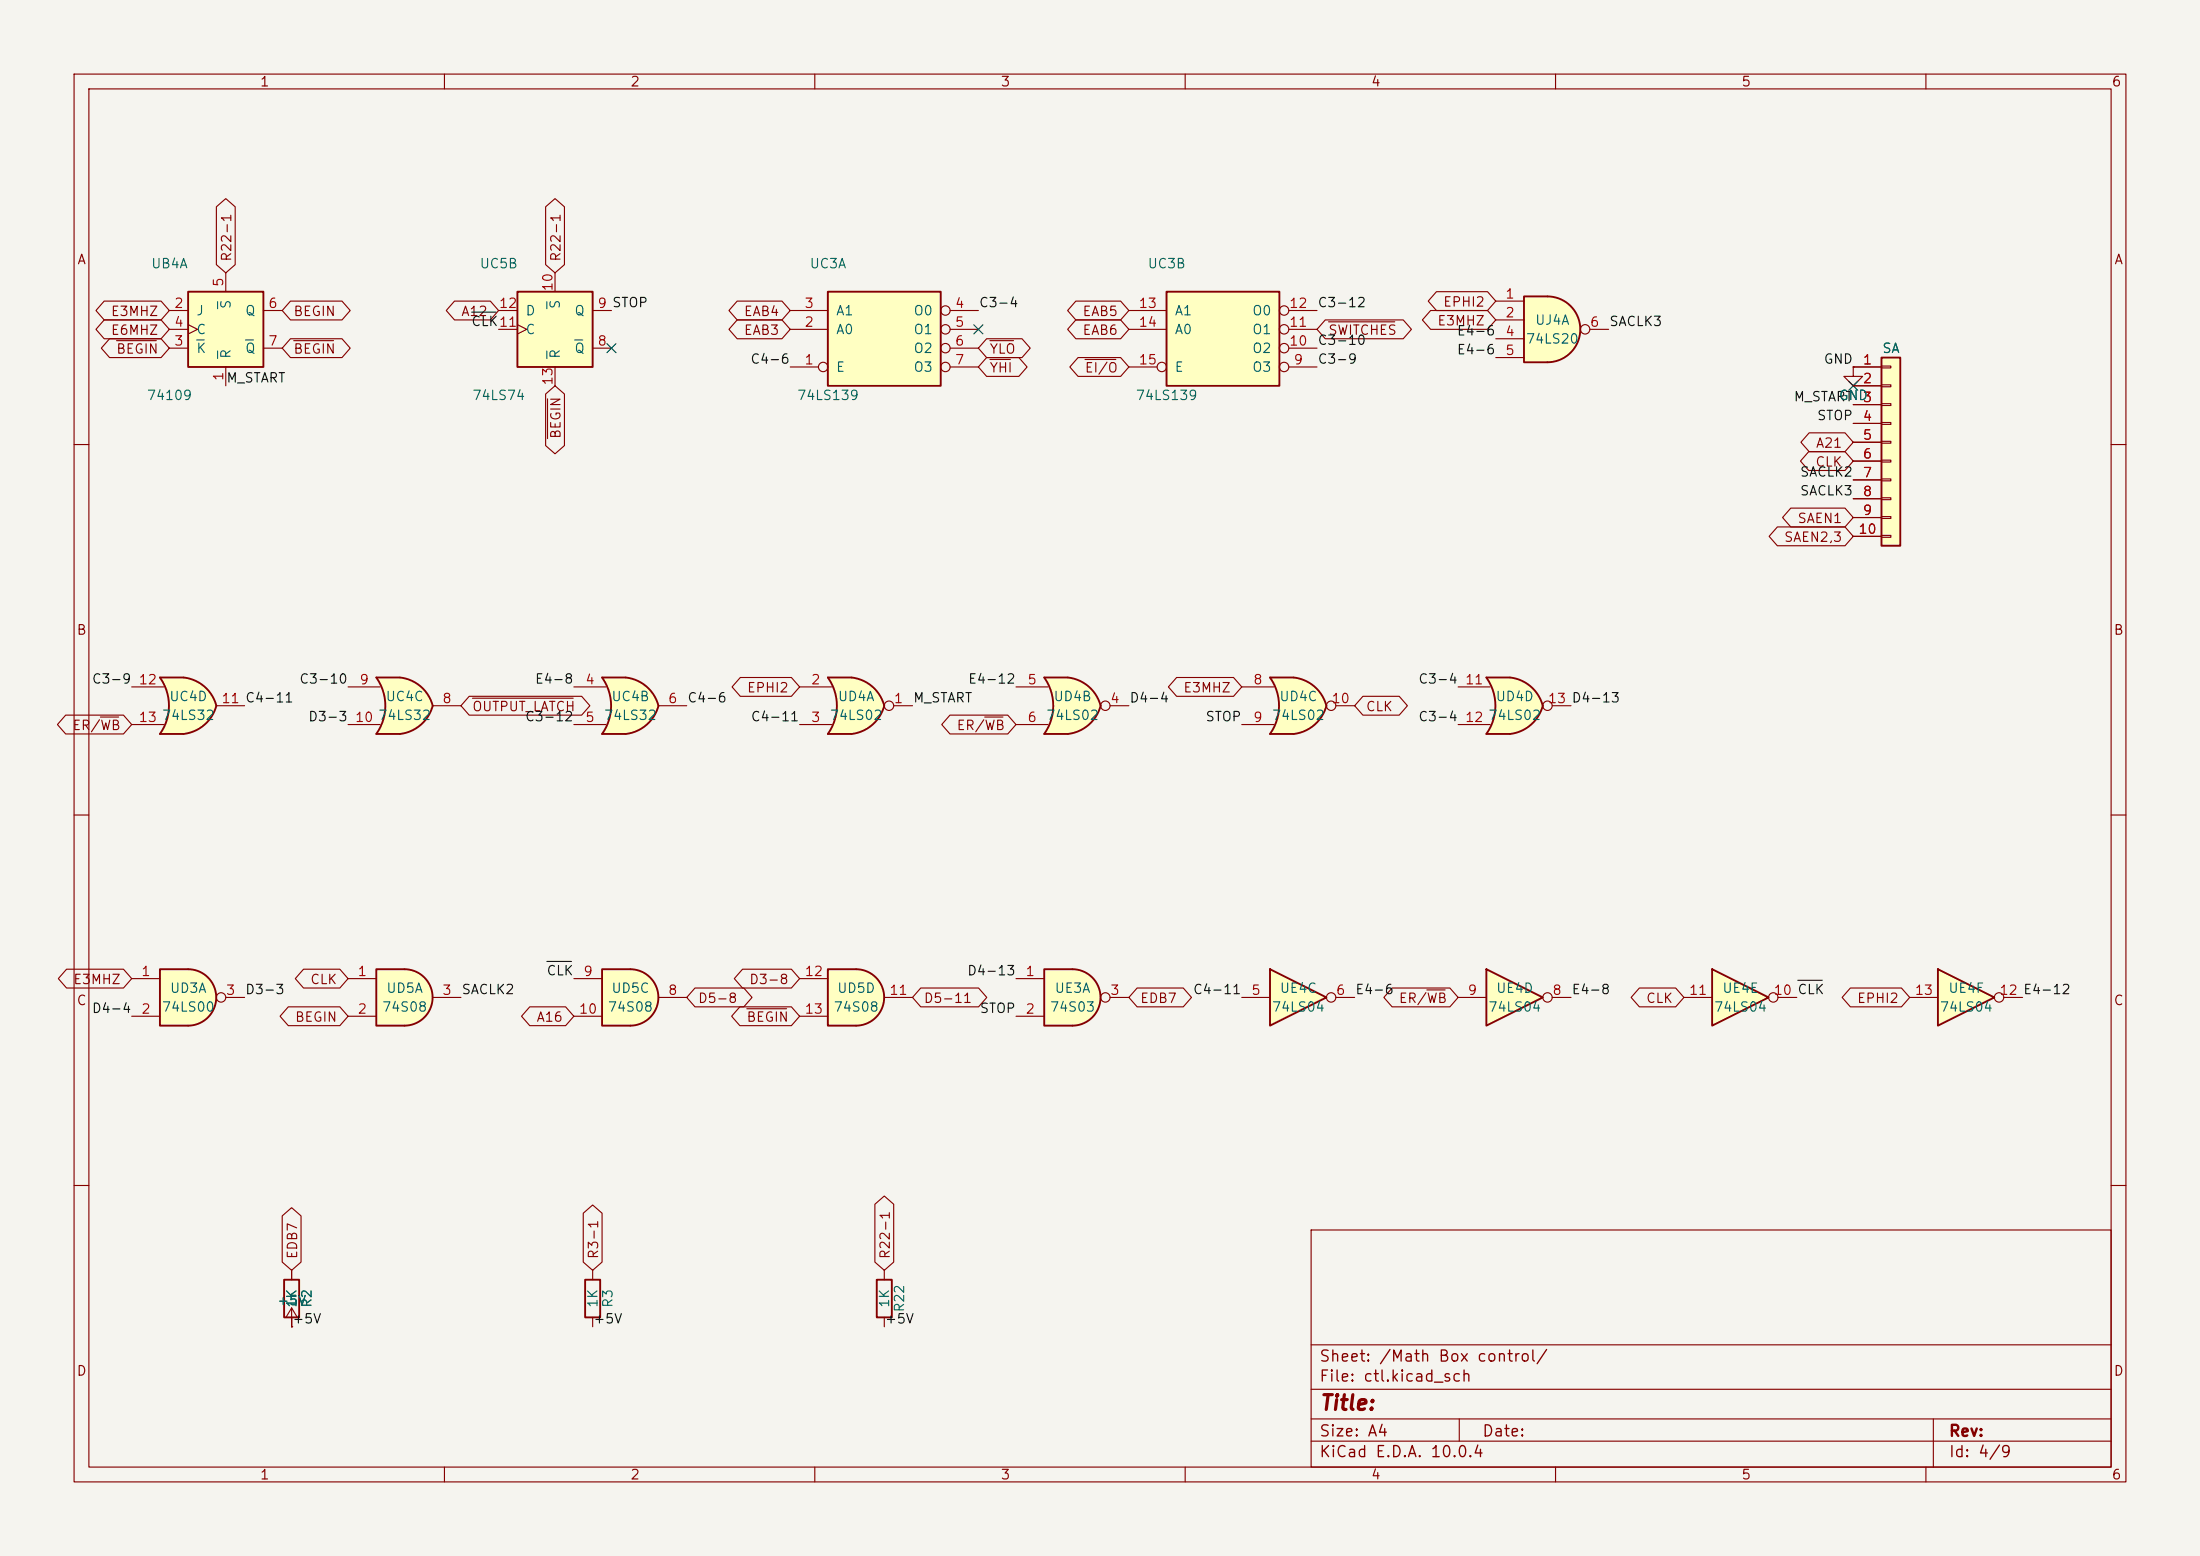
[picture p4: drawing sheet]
<svg xmlns="http://www.w3.org/2000/svg" width="297mm" height="210mm" viewBox="0 0 297 210" stroke-linecap="round" stroke-linejoin="round" font-family="sans-serif">
<path d="M0 0h297v210h-297z" fill="#f5f4ef" stroke="#f5f4ef" stroke-width=".14"/>
<g fill="none" stroke="#840000" stroke-width=".15">
<path d="M10 10h277v190h-277zM12 12h273v186h-273zM60 10v2M110 10v2M160 10v2M210 10v2M260 10v2M10 60h2M285 60h2M10 110h2M285 110h2M10 160h2"/>
<path d="M177 166h108v32h-108zM285 160h2M60 198v2M110 198v2M160 198v2M177 194.5h108M177 191.5h108M177 187.5h108M177 181.5h108M197 191.5v3M210 198v2M260 198v2"/>
<path d="M261 191.5v6.5"/>
</g>
<path d="M144.8 130.8a3.8 3.8 0 0 1 3.8 3.8 3.8 3.8 0 0 1-3.8 3.8z" fill="#ffffc2" stroke="#ffffc2" stroke-width=".14"/>
<path d="M141 130.8h3.8v7.6h-3.8z" fill="#ffffc2"/>
<path d="M141 130.8h3.8a3.8 3.8 0 0 1 3.8 3.8 3.8 3.8 0 0 1-3.8 3.8h-3.8z" fill="none" stroke="#840000" stroke-width=".25"/>
<g fill="none" stroke="#840000" stroke-width=".15">
<path d="M137.2 132.1h3.8M137.2 137.2h3.8M149.9 134.6h2.5"/>
<circle cx="149.2" cy="134.6" r=".63"/>
</g>
<path d="M25.4 130.8a3.8 3.8 0 0 1 3.8 3.8 3.8 3.8 0 0 1-3.8 3.8z" fill="#ffffc2" stroke="#ffffc2" stroke-width=".14"/>
<path d="M21.6 130.8h3.8v7.6h-3.8z" fill="#ffffc2"/>
<path d="M21.6 130.8h3.8a3.8 3.8 0 0 1 3.8 3.8 3.8 3.8 0 0 1-3.8 3.8h-3.8z" fill="none" stroke="#840000" stroke-width=".25"/>
<g fill="none" stroke="#840000" stroke-width=".15">
<path d="M17.8 132.1h3.8M17.8 137.2h3.8M30.5 134.6h2.5"/>
<circle cx="29.8" cy="134.6" r=".63"/>
</g>
<path d="M231.1 130.8l7.7 3.8-7.7 3.8z" fill="#ffffc2"/>
<path d="M231.1 130.8l7.7 3.8-7.7 3.8z" fill="none" stroke="#840000" stroke-width=".25"/>
<g fill="none" stroke="#840000" stroke-width=".15">
<path d="M227.3 134.6h3.8M240 134.6h2.6"/>
<circle cx="239.4" cy="134.6" r=".63"/>
</g>
<path d="M200.7 91.4h3.1M200.7 99.1h3.1" fill="none" stroke="#ffffc2" stroke-width=".14"/>
<g fill="#ffffc2" stroke="#ffffc2" stroke-width=".14">
<path d="M203.3 93.9l5 1.4a5.2 5.2 0 0 1-4.4 3.8z"/>
<path d="M203.9 91.4a5.1 5.1 0 0 1 4.4 3.9l-5 1.2z"/>
</g>
<path d="M200.7 91.4h3.1v7.7h-3.1a6.7 6.7 0 0 0 0-7.7z" fill="#ffffc2"/>
<path d="M200.7 91.4h3.1a5.1 5.1 0 0 1 4.5 3.9 5.2 5.2 0 0 1-4.4 3.8h-3.2a6.6 6.6 0 0 0 0-7.7z" fill="none" stroke="#840000" stroke-width=".25"/>
<g fill="none" stroke="#840000" stroke-width=".15">
<path d="M196.8 92.7h4.4M196.8 97.8h4.4M209.5 95.3h2.6"/>
<circle cx="208.9" cy="95.2" r=".63"/>
</g>
<path d="M200.7 130.8l7.6 3.8-7.6 3.8z" fill="#ffffc2"/>
<path d="M200.7 130.8l7.6 3.8-7.6 3.8z" fill="none" stroke="#840000" stroke-width=".25"/>
<g fill="none" stroke="#840000" stroke-width=".15">
<path d="M196.8 134.6h3.9M209.5 134.6h2.6"/>
<circle cx="208.9" cy="134.6" r=".63"/>
</g>
<path d="M50.8 91.4h3.2M50.8 99.1h3.2" fill="none" stroke="#ffffc2" stroke-width=".14"/>
<g fill="#ffffc2" stroke="#ffffc2" stroke-width=".14">
<path d="M53.4 93.9l5 1.4a5.2 5.2 0 0 1-4.4 3.8z"/>
<path d="M54 91.4a5.1 5.1 0 0 1 4.4 3.9l-5 1.3z"/>
</g>
<path d="M50.8 91.4h3.2v7.7h-3.2a6.7 6.7 0 0 0 0-7.7z" fill="#ffffc2"/>
<path d="M54 91.4h-3.2a6.6 6.6 0 0 1 0 7.7h3.2M54 91.4a5.1 5.1 0 0 1 4.4 3.9 5.2 5.2 0 0 1-4.4 3.8" fill="none" stroke="#840000" stroke-width=".25"/>
<path d="M47 92.7h4.3M47 97.8h4.3M58.4 95.3h3.8" fill="none" stroke="#840000" stroke-width=".15"/>
<path d="M111.8 39.4h15.2v12.7h-15.2z" fill="#ffffc2"/>
<path d="M111.8 39.4h15.2v12.7h-15.2z" fill="none" stroke="#840000" stroke-width=".25"/>
<g fill="none" stroke="#840000" stroke-width=".15">
<path d="M106.7 49.5h3.8M106.7 44.5h5.1M106.7 41.9h5.1M128.3 49.5h3.8M128.3 44.5h3.8M128.3 41.9h3.8M128.3 47h3.8"/>
<circle cx="111.1" cy="49.5" r=".63"/>
<circle cx="127.6" cy="49.5" r=".63"/>
<circle cx="127.6" cy="41.9" r=".63"/>
<circle cx="127.6" cy="44.4" r=".63"/>
<circle cx="127.6" cy="47" r=".63"/>
</g>
<path d="M111.8 91.4h3.1M111.8 99.1h3.1" fill="none" stroke="#ffffc2" stroke-width=".14"/>
<g fill="#ffffc2" stroke="#ffffc2" stroke-width=".14">
<path d="M114.4 93.9l5 1.4a5.2 5.2 0 0 1-4.4 3.8z"/>
<path d="M115 91.4a5.1 5.1 0 0 1 4.4 3.9l-5 1.2z"/>
</g>
<path d="M111.8 91.4h3.1v7.7h-3.1a6.7 6.7 0 0 0 0-7.7z" fill="#ffffc2"/>
<path d="M114.9 91.4h-3.1a6.6 6.6 0 0 1 0 7.7h3.1M115 91.4a5.2 5.2 0 0 1 4.4 3.9 5.2 5.2 0 0 1-4.4 3.8" fill="none" stroke="#840000" stroke-width=".25"/>
<g fill="none" stroke="#840000" stroke-width=".15">
<path d="M107.9 92.7h4.4M107.9 97.8h4.4M120.6 95.3h2.6"/>
<circle cx="120" cy="95.2" r=".63"/>
</g>
<path d="M171.4 130.8l7.7 3.8-7.7 3.8z" fill="#ffffc2"/>
<path d="M171.4 130.8l7.7 3.8-7.7 3.8z" fill="none" stroke="#840000" stroke-width=".25"/>
<g fill="none" stroke="#840000" stroke-width=".15">
<path d="M167.6 134.6h3.8M180.3 134.6h2.6"/>
<circle cx="179.7" cy="134.6" r=".63"/>
</g>
<path d="M69.8 39.4h10.2v10.1h-10.2z" fill="#ffffc2"/>
<path d="M69.8 39.4h10.2v10.1h-10.2z" fill="none" stroke="#840000" stroke-width=".25"/>
<path d="M74.9 36.8v2.6M67.3 41.9h2.5M67.3 44.5h2.5M69.8 43.8l1.3 .7-1.3 .6M74.9 49.5v2.6M80 47h2.5M80 41.9h2.5" fill="none" stroke="#840000" stroke-width=".15"/>
<path d="M73.8 40.7v1M73.8 47.4v1M77.6 45.9h1.1" fill="none" stroke="#006464" stroke-width=".15"/>
<path d="M141 91.4h3.1M141 99.1h3.1" fill="none" stroke="#ffffc2" stroke-width=".14"/>
<g fill="#ffffc2" stroke="#ffffc2" stroke-width=".14">
<path d="M143.6 93.9l5 1.4a5.2 5.2 0 0 1-4.4 3.8z"/>
<path d="M144.2 91.4a5.1 5.1 0 0 1 4.4 3.9l-5 1.2z"/>
</g>
<path d="M141 91.4h3.1v7.7h-3.1a6.7 6.7 0 0 0 0-7.7z" fill="#ffffc2"/>
<path d="M144.1 91.4h-3.1a6.6 6.6 0 0 1 0 7.7h3.1M144.2 91.4a5.1 5.1 0 0 1 4.4 3.9M148.6 95.3a5.2 5.2 0 0 1-4.4 3.8" fill="none" stroke="#840000" stroke-width=".25"/>
<g fill="none" stroke="#840000" stroke-width=".15">
<path d="M137.2 92.7h4.3M137.2 97.8h4.3M149.9 95.3h2.5"/>
<circle cx="149.2" cy="95.2" r=".63"/>
</g>
<path d="M81.3 91.4h3.2M81.3 99.1h3.2" fill="none" stroke="#ffffc2" stroke-width=".14"/>
<g fill="#ffffc2" stroke="#ffffc2" stroke-width=".14">
<path d="M83.9 93.9l5 1.4a5.2 5.2 0 0 1-4.4 3.8z"/>
<path d="M84.5 91.4a5.1 5.1 0 0 1 4.4 3.9l-5 1.2z"/>
</g>
<path d="M81.3 91.4h3.2v7.7h-3.2a6.7 6.7 0 0 0 0-7.7z" fill="#ffffc2"/>
<path d="M84.5 91.4h-3.2a6.6 6.6 0 0 1 0 7.7h3.2M84.5 91.4a5.2 5.2 0 0 1 4.4 3.9 5.2 5.2 0 0 1-4.4 3.8" fill="none" stroke="#840000" stroke-width=".25"/>
<path d="M77.5 92.7h4.3M77.5 97.8h4.3M88.9 95.3h3.8" fill="none" stroke="#840000" stroke-width=".15"/>
<path d="M261.6 130.8l7.6 3.8-7.6 3.8z" fill="#ffffc2"/>
<path d="M261.6 130.8l7.6 3.8-7.6 3.8z" fill="none" stroke="#840000" stroke-width=".25"/>
<g fill="none" stroke="#840000" stroke-width=".15">
<path d="M257.8 134.6h3.8M270.5 134.6h2.5"/>
<circle cx="269.9" cy="134.6" r=".63"/>
</g>
<path d="M208.9 40a4.4 4.4 0 0 1 4.4 4.5 4.4 4.4 0 0 1-4.4 4.4z" fill="#ffffc2" stroke="#ffffc2" stroke-width=".14"/>
<path d="M205.7 40h3.2v8.9h-3.2z" fill="#ffffc2"/>
<path d="M205.7 40h3.2a4.4 4.4 0 0 1 4.4 4.5 4.4 4.4 0 0 1-4.4 4.4h-3.2zM38.4 172.7h2v5.1h-2z" fill="none" stroke="#840000" stroke-width=".25"/>
<g fill="none" stroke="#840000" stroke-width=".15">
<path d="M201.9 40.6h3.8M201.9 43.2h3.8M201.9 45.7h3.8M201.9 48.3h3.8M214.6 44.5h2.6M39.4 179.1h.1M39.4 176.5l-.8 1.3M39.4 176.5l.7 1.3M39.4 171.5v1.2M39.4 176.5v2.6"/>
<circle cx="214" cy="44.4" r=".63"/>
</g>
<path d="M115.6 130.8a3.8 3.8 0 0 1 3.8 3.8 3.8 3.8 0 0 1-3.8 3.8z" fill="#ffffc2" stroke="#ffffc2" stroke-width=".14"/>
<path d="M111.8 130.8h3.8v7.6h-3.8z" fill="#ffffc2"/>
<path d="M111.8 130.8h3.8a3.8 3.8 0 0 1 3.8 3.8 3.8 3.8 0 0 1-3.8 3.8h-3.8z" fill="none" stroke="#840000" stroke-width=".25"/>
<path d="M107.9 132.1h3.9M107.9 137.2h3.9M119.4 134.6h3.8" fill="none" stroke="#840000" stroke-width=".15"/>
<path d="M171.4 91.4h3.2M171.4 99.1h3.2" fill="none" stroke="#ffffc2" stroke-width=".14"/>
<g fill="#ffffc2" stroke="#ffffc2" stroke-width=".14">
<path d="M174 93.9l5.1 1.4a5.2 5.2 0 0 1-4.4 3.8z"/>
<path d="M174.7 91.4a5.1 5.1 0 0 1 4.4 3.9l-5 1.2z"/>
</g>
<path d="M171.4 91.4h3.2v7.7h-3.2a6.7 6.7 0 0 0 0-7.7z" fill="#ffffc2"/>
<path d="M174.6 91.4h-3.2a6.6 6.6 0 0 1 0 7.7h3.2M174.7 91.4a5.2 5.2 0 0 1 4.4 3.9 5.2 5.2 0 0 1-4.4 3.8" fill="none" stroke="#840000" stroke-width=".25"/>
<g fill="none" stroke="#840000" stroke-width=".15">
<path d="M167.6 92.7h4.4M167.6 97.8h4.4M180.3 95.3h2.6"/>
<circle cx="179.7" cy="95.2" r=".63"/>
</g>
<path d="M85.1 130.8a3.8 3.8 0 0 1 3.8 3.8 3.8 3.8 0 0 1-3.8 3.8z" fill="#ffffc2" stroke="#ffffc2" stroke-width=".14"/>
<path d="M81.3 130.8h3.8v7.6h-3.8z" fill="#ffffc2"/>
<path d="M81.3 130.8h3.8a3.8 3.8 0 0 1 3.8 3.8 3.8 3.8 0 0 1-3.8 3.8h-3.8z" fill="none" stroke="#840000" stroke-width=".25"/>
<path d="M77.5 132.1h3.8M77.5 137.2h3.8M88.9 134.6h3.8" fill="none" stroke="#840000" stroke-width=".15"/>
<path d="M54.6 130.8a3.8 3.8 0 0 1 3.8 3.8 3.8 3.8 0 0 1-3.8 3.8z" fill="#ffffc2" stroke="#ffffc2" stroke-width=".14"/>
<path d="M50.8 130.8h3.8v7.6h-3.8z" fill="#ffffc2"/>
<path d="M50.8 130.8h3.8a3.8 3.8 0 0 1 3.8 3.8 3.8 3.8 0 0 1-3.8 3.8h-3.8z" fill="none" stroke="#840000" stroke-width=".25"/>
<path d="M47 132.1h3.8M47 137.2h3.8M58.4 134.6h3.8" fill="none" stroke="#840000" stroke-width=".15"/>
<path d="M25.4 39.4h10.2v10.1h-10.2z" fill="#ffffc2"/>
<path d="M25.4 39.4h10.2v10.1h-10.2zM118.4 172.7h2v5.1h-2z" fill="none" stroke="#840000" stroke-width=".25"/>
<path d="M30.5 36.8v2.6M22.9 41.9h2.5M22.9 47h2.5M22.9 44.5h2.5M25.4 43.8l1.3 .7-1.3 .6M30.5 49.5v2.6M35.6 41.9h2.5M35.6 47h2.5M119.4 171.5v1.2M119.4 177.8v1.3" fill="none" stroke="#840000" stroke-width=".15"/>
<path d="M26.5 45.9h1.1M29.4 40.7v1M29.4 47.4v1M33.1 45.9h1.1" fill="none" stroke="#006464" stroke-width=".15"/>
<path d="M254 48.3h2.5v25.4h-2.5z" fill="#ffffc2"/>
<path d="M254 48.3h2.5v25.4h-2.5zM79 172.7h2v5.1h-2z" fill="none" stroke="#840000" stroke-width=".25"/>
<g fill="none" stroke="#840000" stroke-width=".15">
<path d="M250.2 49.5v1.3h1.3l-1.3 1.3-1.3-1.3h1.3M250.2 49.5h.1M250.2 49.5h3.8M250.2 52.1h3.8M250.2 54.6h3.8M250.2 57.2h3.8M250.2 59.7h3.8M254 49.4h1.3v.3h-1.3zM254 51.9h1.3v.3h-1.3zM254 54.5h1.3v.2h-1.3zM254 57h1.3v.3h-1.3zM254 59.6h1.3v.2h-1.3z"/>
<path d="M250.2 62.2h3.8M250.2 64.8h3.8M250.2 67.3h3.8M250.2 69.9h3.8M250.2 72.4h3.8M254 62.1h1.3v.3h-1.3zM254 64.6h1.3v.3h-1.3zM254 67.2h1.3v.2h-1.3zM254 69.7h1.3v.3h-1.3zM254 72.3h1.3v.2h-1.3zM80 171.5v1.2M80 177.8v1.3"/>
</g>
<path d="M157.5 39.4h15.2v12.7h-15.2z" fill="#ffffc2"/>
<path d="M157.5 39.4h15.2v12.7h-15.2z" fill="none" stroke="#840000" stroke-width=".25"/>
<g fill="none" stroke="#840000" stroke-width=".15">
<path d="M152.4 49.5h3.8M152.4 44.5h5.1M152.4 41.9h5.1M174 49.5h3.8M174 47h3.8M174 44.5h3.8M174 41.9h3.8"/>
<circle cx="156.8" cy="49.5" r=".63"/>
<circle cx="173.4" cy="47" r=".63"/>
<circle cx="173.4" cy="44.4" r=".63"/>
<circle cx="173.4" cy="41.9" r=".63"/>
<circle cx="173.4" cy="49.5" r=".63"/>
</g>
<path d="M21.6 91.4h3.2M21.6 99.1h3.2" fill="none" stroke="#ffffc2" stroke-width=".14"/>
<g fill="#ffffc2" stroke="#ffffc2" stroke-width=".14">
<path d="M24.2 93.9l5 1.4a5.2 5.2 0 0 1-4.4 3.8z"/>
<path d="M24.8 91.4a5.1 5.1 0 0 1 4.4 3.9l-5 1.3z"/>
</g>
<path d="M21.6 91.4h3.2v7.7h-3.2a6.7 6.7 0 0 0 0-7.7z" fill="#ffffc2"/>
<path d="M24.8 91.4h-3.2a6.6 6.6 0 0 1 0 7.7h3.2M24.8 91.4a5.1 5.1 0 0 1 4.4 3.9 5.2 5.2 0 0 1-4.4 3.8" fill="none" stroke="#840000" stroke-width=".25"/>
<g fill="none" stroke="#840000" stroke-width=".15">
<path d="M29.2 27.9l1.3-1.1 1.3 1.1v7.8l-1.3 1.1-1.3-1.1zM73.7 27.9l1.2-1.1 1.3 1.1v7.8l-1.3 1.1-1.2-1.1zM193.9 39.4h6.9l1.1 1.2-1.1 1.3h-6.9l-1.1-1.3zM14.1 43.2h7.6l1.2 1.3-1.2 1.2h-7.6l-1.1-1.2zM14.1 40.6h7.6l1.2 1.3-1.2 1.3h-7.6l-1.1-1.3zM14.8 45.7h6.9l1.2 1.3-1.2 1.3h-6.9l-1.1-1.3zM15.7 46h5.4M39.2 40.6h7l1.1 1.3-1.1 1.3h-7l-1.1-1.3zM39.2 45.7h7l1.1 1.3-1.1 1.3h-7l-1.1-1.3zM39.7 46h5.3M61.4 40.6h4.8l1.1 1.3-1.1 1.3h-4.8l-1.2-1.3zM73.7 53.2l1.2-1.1 1.3 1.1v6.9l-1.3 1.2-1.2-1.2z"/>
<path d="M73.9 53.8v5.4M99.5 40.6h6.1l1.1 1.3-1.1 1.3h-6.1l-1.1-1.3zM99.5 43.2h6.1l1.1 1.3-1.1 1.2h-6.1l-1.1-1.2zM133.2 45.7h4.8l1.1 1.3-1.1 1.3h-4.8l-1.1-1.3zM133.2 48.3h4.3l1.2 1.2-1.2 1.3h-4.3l-1.1-1.3zM133.6 46h3.2M133.6 48.5h2.8M145.2 40.6h6.1l1.1 1.3-1.1 1.3h-6.1l-1.1-1.3zM145.2 43.2h6.1l1.1 1.3-1.1 1.2h-6.1l-1.1-1.2zM145.5 48.3h5.8l1.1 1.2-1.1 1.3h-5.8l-1.1-1.3zM146.5 48.5h4.1M178.9 43.2h10.5l1.1 1.3-1.1 1.2h-10.5l-1.1-1.2z"/>
<path d="M179.4 43.4h8.9M193.1 41.9h7.7l1.1 1.3-1.1 1.3h-7.7l-1.1-1.3zM244.2 58.4h4.9l1.1 1.3-1.1 1.3h-4.9l-1.1-1.3zM250.2 49.5h.1M250.2 49.5h3.8M250.2 52.1h3.8M250.2 54.6h3.8M250.2 57.2h3.8M250.2 59.7h3.8M239.9 71.1h9.2l1.1 1.3-1.1 1.3h-9.2l-1.1-1.3zM241.8 68.6h7.3l1.1 1.3-1.1 1.2h-7.3l-1.2-1.2zM244.2 61h4.9l1.1 1.2-1.1 1.3h-4.9l-1.1-1.3z"/>
<path d="M250.2 62.2h3.8M250.2 64.8h3.8M250.2 67.3h3.8M250.2 69.9h3.8M250.2 72.4h3.8M8.9 96.5h7.8l1.1 1.3-1.1 1.3h-7.8l-1.1-1.3zM13.6 96.8h2.4M17.8 92.7h4.3M17.8 97.8h4.3M29.2 95.3h3.8M63.3 94h15.2l1.1 1.3-1.1 1.2h-15.2l-1.1-1.2zM63.8 94.2h13.6"/>
<path d="M99.9 91.4h6.9l1.1 1.3-1.1 1.3h-6.9l-1.1-1.3zM128.2 96.5h7.8l1.2 1.3-1.2 1.3h-7.8l-1.1-1.3zM132.9 96.8h2.5M158.8 91.4h7.7l1.1 1.3-1.1 1.3h-7.7l-1.1-1.3zM184 94h4.9l1.1 1.3-1.1 1.2h-4.9l-1.1-1.2zM9 130.8h7.7l1.1 1.3-1.1 1.3h-7.7l-1.1-1.3zM38.9 135.9h7l1.1 1.3-1.1 1.2h-7l-1.1-1.2zM41 130.8h4.9l1.1 1.3-1.1 1.3h-4.9l-1.1-1.3zM71.5 135.9h4.9l1.1 1.3-1.1 1.2h-4.9l-1.1-1.2zM93.8 133.3h6.6l1.1 1.3-1.1 1.3h-6.6l-1.1-1.3zM99.9 135.9h6.9l1.1 1.3-1.1 1.2h-6.9l-1.1-1.2zM100.2 130.8h6.6l1.1 1.3-1.1 1.3h-6.6l-1.1-1.3z"/>
<path d="M100.8 136.1h5.4M124.3 133.3h7.8l1.1 1.3-1.1 1.3h-7.8l-1.1-1.3zM153.5 133.3h6.2l1.2 1.3-1.2 1.3h-6.2l-1.1-1.3zM187.9 133.3h7.8l1.1 1.3-1.1 1.3h-7.8l-1.1-1.3zM192.6 133.6h2.5M221.3 133.3h4.9l1.1 1.3-1.1 1.3h-4.9l-1.1-1.3zM249.8 133.3h6.9l1.1 1.3-1.1 1.3h-6.9l-1.1-1.3zM38.1 164.1l1.3-1.1 1.2 1.1v6.2l-1.2 1.2-1.3-1.2zM39.4 179.1h.1M39.4 171.5v1.2M39.4 177.8v1.3M78.7 163.7l1.3-1.1 1.3 1.1v6.6l-1.3 1.2-1.3-1.2z"/>
<path d="M118.1 162.5l1.3-1.1 1.3 1.1v7.8l-1.3 1.2-1.3-1.2z"/>
</g>
<path d="M63.7 42.1h3.3M73.8 129.8h3.3M242.7 132.3h3.3" fill="none" stroke="#0f0f0f" stroke-width=".15"/>
<path d="M81.9 46.4l1.3 1.2M83.2 46.4l-1.3 1.2M131.5 43.8l1.2 1.3M132.7 43.8l-1.2 1.3M249.6 51.5l1.2 1.2M250.8 51.5l-1.2 1.2" fill="none" stroke="#000084" stroke-width=".15"/>
<text font-size="2" fill="#840000" x="178" y="190.8">Title:</text>
<g font-size="1.5" fill="#840000">
<text x="178" y="184.2">Sheet: /Math Box control/</text>
<text x="178" y="186.9">File: ctl.kicad_sch</text>
<text x="178" y="197.1">KiCad E.D.A. 10.0.4</text>
<text x="178" y="194.3">Size: A4</text>
<text x="200" y="194.3">Date:</text>
<text x="263" y="194.3">Rev:</text>
<text x="263" y="197.1">Id: 4/9</text>
</g>
<g font-size="1.3" fill="#840000">
<text x="35" y="12">1</text>
<text x="85" y="12">2</text>
<text x="135" y="12">3</text>
<text x="185" y="12">4</text>
<text x="235" y="12">5</text>
<text x="285" y="12">6</text>
<text x="10.3" y="36">A</text>
<text x="31.5" y="35.4" transform="rotate(-90 31.5 35.4)">R22-1</text>
<text x="76" y="35.4" transform="rotate(-90 76 35.4)">R22-1</text>
<text x="285.3" y="36">A</text>
<text x="194.7" y="41.7">EPHI2</text>
<text x="14.9" y="45.5">E6MHZ</text>
<text x="14.9" y="43">E3MHZ</text>
<text x="39.5" y="43">BEGIN</text>
<text x="62.2" y="43">A12</text>
<text x="100.3" y="43">EAB4</text>
<text x="100.3" y="45.5">EAB3</text>
<text x="146.1" y="43">EAB5</text>
<text x="146.1" y="45.5">EAB6</text>
<text x="179.2" y="45.5">SWITCHES</text>
<text x="193.9" y="44.2">E3MHZ</text>
<text x="15.6" y="48.1">BEGIN</text>
<text x="39.5" y="48.1">BEGIN</text>
<text x="133.5" y="48.1">YLO</text>
<text x="133.5" y="50.6">YHI</text>
<text x="146.4" y="50.6">EI/O</text>
<text x="76" y="59.3" transform="rotate(-90 76 59.3)">BEGIN</text>
<text x="245" y="63.3">CLK</text>
<text x="245.1" y="60.8">A21</text>
<text x="242.6" y="70.9">SAEN1</text>
<text x="240.8" y="73.5">SAEN2,3</text>
<text x="10.3" y="86">B</text>
<text x="285.3" y="86">B</text>
<text x="100.8" y="93.8">EPHI2</text>
<text x="159.7" y="93.8">E3MHZ</text>
<text x="9.7" y="98.9">ER/WB</text>
<text x="63.7" y="96.3">OUTPUT_LATCH</text>
<text x="129.1" y="98.9">ER/WB</text>
<text x="184.3" y="96.3">CLK</text>
<text x="9.8" y="133.1">E3MHZ</text>
<text x="10.3" y="136">C</text>
<text x="41.8" y="133.1">CLK</text>
<text x="94.1" y="135.7">D5-8</text>
<text x="101.1" y="133.1">D3-8</text>
<text x="124.6" y="135.7">D5-11</text>
<text x="153.8" y="135.7">EDB7</text>
<text x="188.7" y="135.7">ER/WB</text>
<text x="222.1" y="135.7">CLK</text>
<text x="250.6" y="135.7">EPHI2</text>
<text x="285.3" y="136">C</text>
<text x="39.7" y="138.2">BEGIN</text>
<text x="72.3" y="138.2">A16</text>
<text x="100.7" y="138.2">BEGIN</text>
<text x="40.4" y="170" transform="rotate(-90 40.4 170)">EDB7</text>
<text x="81.1" y="170" transform="rotate(-90 81.1 170)">R3-1</text>
<text x="120.4" y="170" transform="rotate(-90 120.4 170)">R22-1</text>
<text x="10.3" y="186">D</text>
<text x="285.3" y="186">D</text>
<text x="35" y="200">1</text>
<text x="85" y="200">2</text>
<text x="135" y="200">3</text>
<text x="185" y="200">4</text>
<text x="235" y="200">5</text>
<text x="285" y="200">6</text>
</g>
<g font-size="1.3" fill="#006464">
<text x="20.3" y="36.5">UB4A</text>
<text x="31.5" y="41.8" transform="rotate(-90 31.5 41.8)">S</text>
<text x="64.7" y="36.5">UC5B</text>
<text x="75.9" y="41.8" transform="rotate(-90 75.9 41.8)">S</text>
<text x="109.2" y="36.5">UC3A</text>
<text x="154.8" y="36.5">UC3B</text>
<text x="26.4" y="42.9">J</text>
<text x="26.4" y="48">K</text>
<text x="26.4" y="45.4">C</text>
<text x="33" y="42.9">Q</text>
<text x="33" y="48">Q</text>
<text x="70.9" y="45.4">C</text>
<text x="70.9" y="42.9">D</text>
<text x="77.5" y="48">Q</text>
<text x="77.5" y="42.9">Q</text>
<text x="112.8" y="45.4">A0</text>
<text x="112.8" y="42.9">A1</text>
<text x="123.2" y="42.9">O0</text>
<text x="123.2" y="45.4">O1</text>
<text x="123.2" y="48">O2</text>
<text x="158.5" y="42.9">A1</text>
<text x="158.5" y="45.4">A0</text>
<text x="169" y="48">O2</text>
<text x="169" y="45.4">O1</text>
<text x="169" y="42.9">O0</text>
<text x="205.9" y="46.7">74LS20</text>
<text x="207.2" y="44.2">UJ4A</text>
<text x="254" y="48">SA</text>
<text x="31.5" y="48.5" transform="rotate(-90 31.5 48.5)">R</text>
<text x="75.9" y="48.5" transform="rotate(-90 75.9 48.5)">R</text>
<text x="112.8" y="50.5">E</text>
<text x="123.2" y="50.5">O3</text>
<text x="158.5" y="50.5">E</text>
<text x="169" y="50.5">O3</text>
<text x="19.7" y="54.3">74109</text>
<text x="63.7" y="54.3">74LS74</text>
<text x="107.5" y="54.3">74LS139</text>
<text x="153.2" y="54.3">74LS139</text>
<text x="248.2" y="54.3">GND</text>
<text x="22.8" y="95">UC4D</text>
<text x="52" y="95">UC4C</text>
<text x="82.4" y="95">UC4B</text>
<text x="113" y="95">UD4A</text>
<text x="142.1" y="95">UD4B</text>
<text x="172.6" y="95">UD4C</text>
<text x="201.8" y="95">UD4D</text>
<text x="21.8" y="97.5">74LS32</text>
<text x="51" y="97.5">74LS32</text>
<text x="81.5" y="97.5">74LS32</text>
<text x="111.9" y="97.5">74LS02</text>
<text x="141.1" y="97.5">74LS02</text>
<text x="171.6" y="97.5">74LS02</text>
<text x="200.8" y="97.5">74LS02</text>
<text x="21.8" y="136.9">74LS00</text>
<text x="22.8" y="134.3">UD3A</text>
<text x="51.5" y="136.9">74S08</text>
<text x="52.1" y="134.3">UD5A</text>
<text x="82" y="136.9">74S08</text>
<text x="82.4" y="134.3">UD5C</text>
<text x="112.4" y="136.9">74S08</text>
<text x="112.9" y="134.3">UD5D</text>
<text x="141.7" y="136.9">74S03</text>
<text x="142.3" y="134.3">UE3A</text>
<text x="171.6" y="136.9">74LS04</text>
<text x="172.7" y="134.3">UE4C</text>
<text x="200.8" y="136.9">74LS04</text>
<text x="201.9" y="134.3">UE4D</text>
<text x="231.3" y="136.9">74LS04</text>
<text x="232.4" y="134.3">UE4E</text>
<text x="261.8" y="136.9">74LS04</text>
<text x="262.9" y="134.3">UE4F</text>
<text x="37.3" y="176.5">+5V</text>
<text x="40.3" y="176.6" transform="rotate(-90 40.3 176.6)">1K</text>
<text x="42.4" y="176.6" transform="rotate(-90 42.4 176.6)">R2</text>
<text x="81" y="176.6" transform="rotate(-90 81 176.6)">1K</text>
<text x="83" y="176.6" transform="rotate(-90 83 176.6)">R3</text>
<text x="120.4" y="176.6" transform="rotate(-90 120.4 176.6)">1K</text>
<text x="122.4" y="177.2" transform="rotate(-90 122.4 177.2)">R22</text>
</g>
<g font-size="1.3" fill="#a90000">
<text x="23.4" y="41.9">2</text>
<text x="30.5" y="38.8" transform="rotate(-90 30.5 38.8)">5</text>
<text x="36.1" y="41.9">6</text>
<text x="67.3" y="41.9">12</text>
<text x="74.9" y="39.4" transform="rotate(-90 74.9 39.4)">10</text>
<text x="80.6" y="41.9">9 STOP</text>
<text x="108.5" y="41.9">3</text>
<text x="128.8" y="41.9">4</text>
<text x="153.6" y="41.9">13</text>
<text x="173.9" y="41.9">12</text>
<text x="203.1" y="40.6">1</text>
<text x="23.4" y="47">3</text>
<text x="23.4" y="44.4">4</text>
<text x="36.1" y="47">7</text>
<text x="80.6" y="47">8</text>
<text x="108.5" y="44.4">2</text>
<text x="128.8" y="44.4">5</text>
<text x="128.8" y="47">6</text>
<text x="153.6" y="44.4">14</text>
<text x="173.9" y="47">10</text>
<text x="173.9" y="44.4">11</text>
<text x="203.1" y="43.2">2</text>
<text x="203.1" y="45.7">4</text>
<text x="214.6" y="44.4">6</text>
<text x="30.5" y="51.5" transform="rotate(-90 30.5 51.5)">1</text>
<text x="74.9" y="52.1" transform="rotate(-90 74.9 52.1)">13</text>
<text x="108.5" y="49.5">1</text>
<text x="128.8" y="49.5">7</text>
<text x="153.6" y="49.5">15</text>
<text x="174.6" y="49.5">9</text>
<text x="203.1" y="48.2">5</text>
<text x="251.4" y="49.5">1</text>
<text x="251.4" y="52">2</text>
<text x="251.4" y="54.6">3</text>
<text x="251.4" y="57.1">4</text>
<text x="251.4" y="59.7">5</text>
<text x="251.4" y="62.2">6</text>
<text x="251.4" y="64.7">7</text>
<text x="251.4" y="67.3">8</text>
<text x="251.4" y="69.8">9</text>
<text x="250.8" y="72.4">10</text>
<text x="18.6" y="92.7">12</text>
<text x="29.8" y="95.2">11 C4-11</text>
<text x="48.4" y="92.7">9</text>
<text x="59.6" y="95.2">8</text>
<text x="78.9" y="92.7">4</text>
<text x="90.1" y="95.2">6</text>
<text x="109.4" y="92.7">2</text>
<text x="120.6" y="95.2">1</text>
<text x="138.6" y="92.7">5</text>
<text x="149.8" y="95.2">4</text>
<text x="169.1" y="92.7">8</text>
<text x="179.7" y="95.2">10</text>
<text x="197.7" y="92.7">11</text>
<text x="208.9" y="95.2">13 D4-13</text>
<text x="18.6" y="97.8">13</text>
<text x="47.8" y="97.8">10</text>
<text x="78.9" y="97.8">5</text>
<text x="109.4" y="97.8">3</text>
<text x="138.6" y="97.8">6</text>
<text x="169.1" y="97.8">9</text>
<text x="197.7" y="97.8">12</text>
<text x="19" y="132.1">1</text>
<text x="19" y="137.1">2</text>
<text x="30.4" y="134.6">3</text>
<text x="48.2" y="132.1">1</text>
<text x="48.2" y="137.1">2</text>
<text x="59.6" y="134.6">3</text>
<text x="78.1" y="137.1">10</text>
<text x="78.7" y="132.1">9</text>
<text x="90.1" y="134.6">8</text>
<text x="108.5" y="132.1">12</text>
<text x="108.5" y="137.1">13</text>
<text x="120" y="134.6">11</text>
<text x="138.4" y="132.1">1</text>
<text x="138.4" y="137.1">2</text>
<text x="149.8" y="134.6">3</text>
<text x="168.8" y="134.6">5</text>
<text x="180.3" y="134.6">6</text>
<text x="198" y="134.6">9</text>
<text x="209.5" y="134.6">8</text>
<text x="227.9" y="134.6">11</text>
<text x="239.4" y="134.6">10 CLK</text>
<text x="258.4" y="134.6">13</text>
<text x="269.8" y="134.6">12 E4-12</text>
</g>
<g font-size="1.3" fill="#0f0f0f">
<text x="132.1" y="41.8">C3-4</text>
<text x="177.8" y="41.8">C3-12</text>
<text x="63.5" y="44.3">CLK11</text>
<text x="177.8" y="46.9">C3-10</text>
<text x="196.6" y="45.6">E4-6</text>
<text x="217.2" y="44.3">SACLK3</text>
<text x="30.5" y="51.9">M_START</text>
<text x="101.2" y="49.4">C4-6</text>
<text x="177.8" y="49.4">C3-9</text>
<text x="196.6" y="48.1">E4-6</text>
<text x="246.1" y="49.4">GND</text>
<text x="242.1" y="54.5">M_START</text>
<text x="245.2" y="57">STOP</text>
<text x="242.9" y="64.6">SACLK2</text>
<text x="242.9" y="67.2">SACLK3</text>
<text x="12.3" y="92.6">C3-9</text>
<text x="40.3" y="92.6">C3-10</text>
<text x="72.1" y="92.6">E4-8</text>
<text x="92.7" y="95.1">C4-6</text>
<text x="123.2" y="95.1">M_START</text>
<text x="130.6" y="92.6">E4-12</text>
<text x="152.4" y="95.1">D4-4</text>
<text x="191.4" y="92.6">C3-4</text>
<text x="41.5" y="97.7">D3-3</text>
<text x="70.8" y="97.7">C3-12</text>
<text x="101.3" y="97.7">C4-11</text>
<text x="162.7" y="97.7">STOP</text>
<text x="191.4" y="97.7">C3-4</text>
<text x="73.7" y="132">CLK</text>
<text x="130.5" y="132">D4-13</text>
<text x="12.3" y="137">D4-4</text>
<text x="33" y="134.5">D3-3</text>
<text x="62.2" y="134.5">SACLK2</text>
<text x="132.2" y="137">STOP</text>
<text x="161" y="134.5">C4-11</text>
<text x="182.9" y="134.5">E4-6</text>
<text x="212.1" y="134.5">E4-8</text>
<text x="39.4" y="178.9">+5V</text>
<text x="80" y="178.9">+5V</text>
<text x="119.4" y="178.9">+5V</text>
</g>
</svg>
